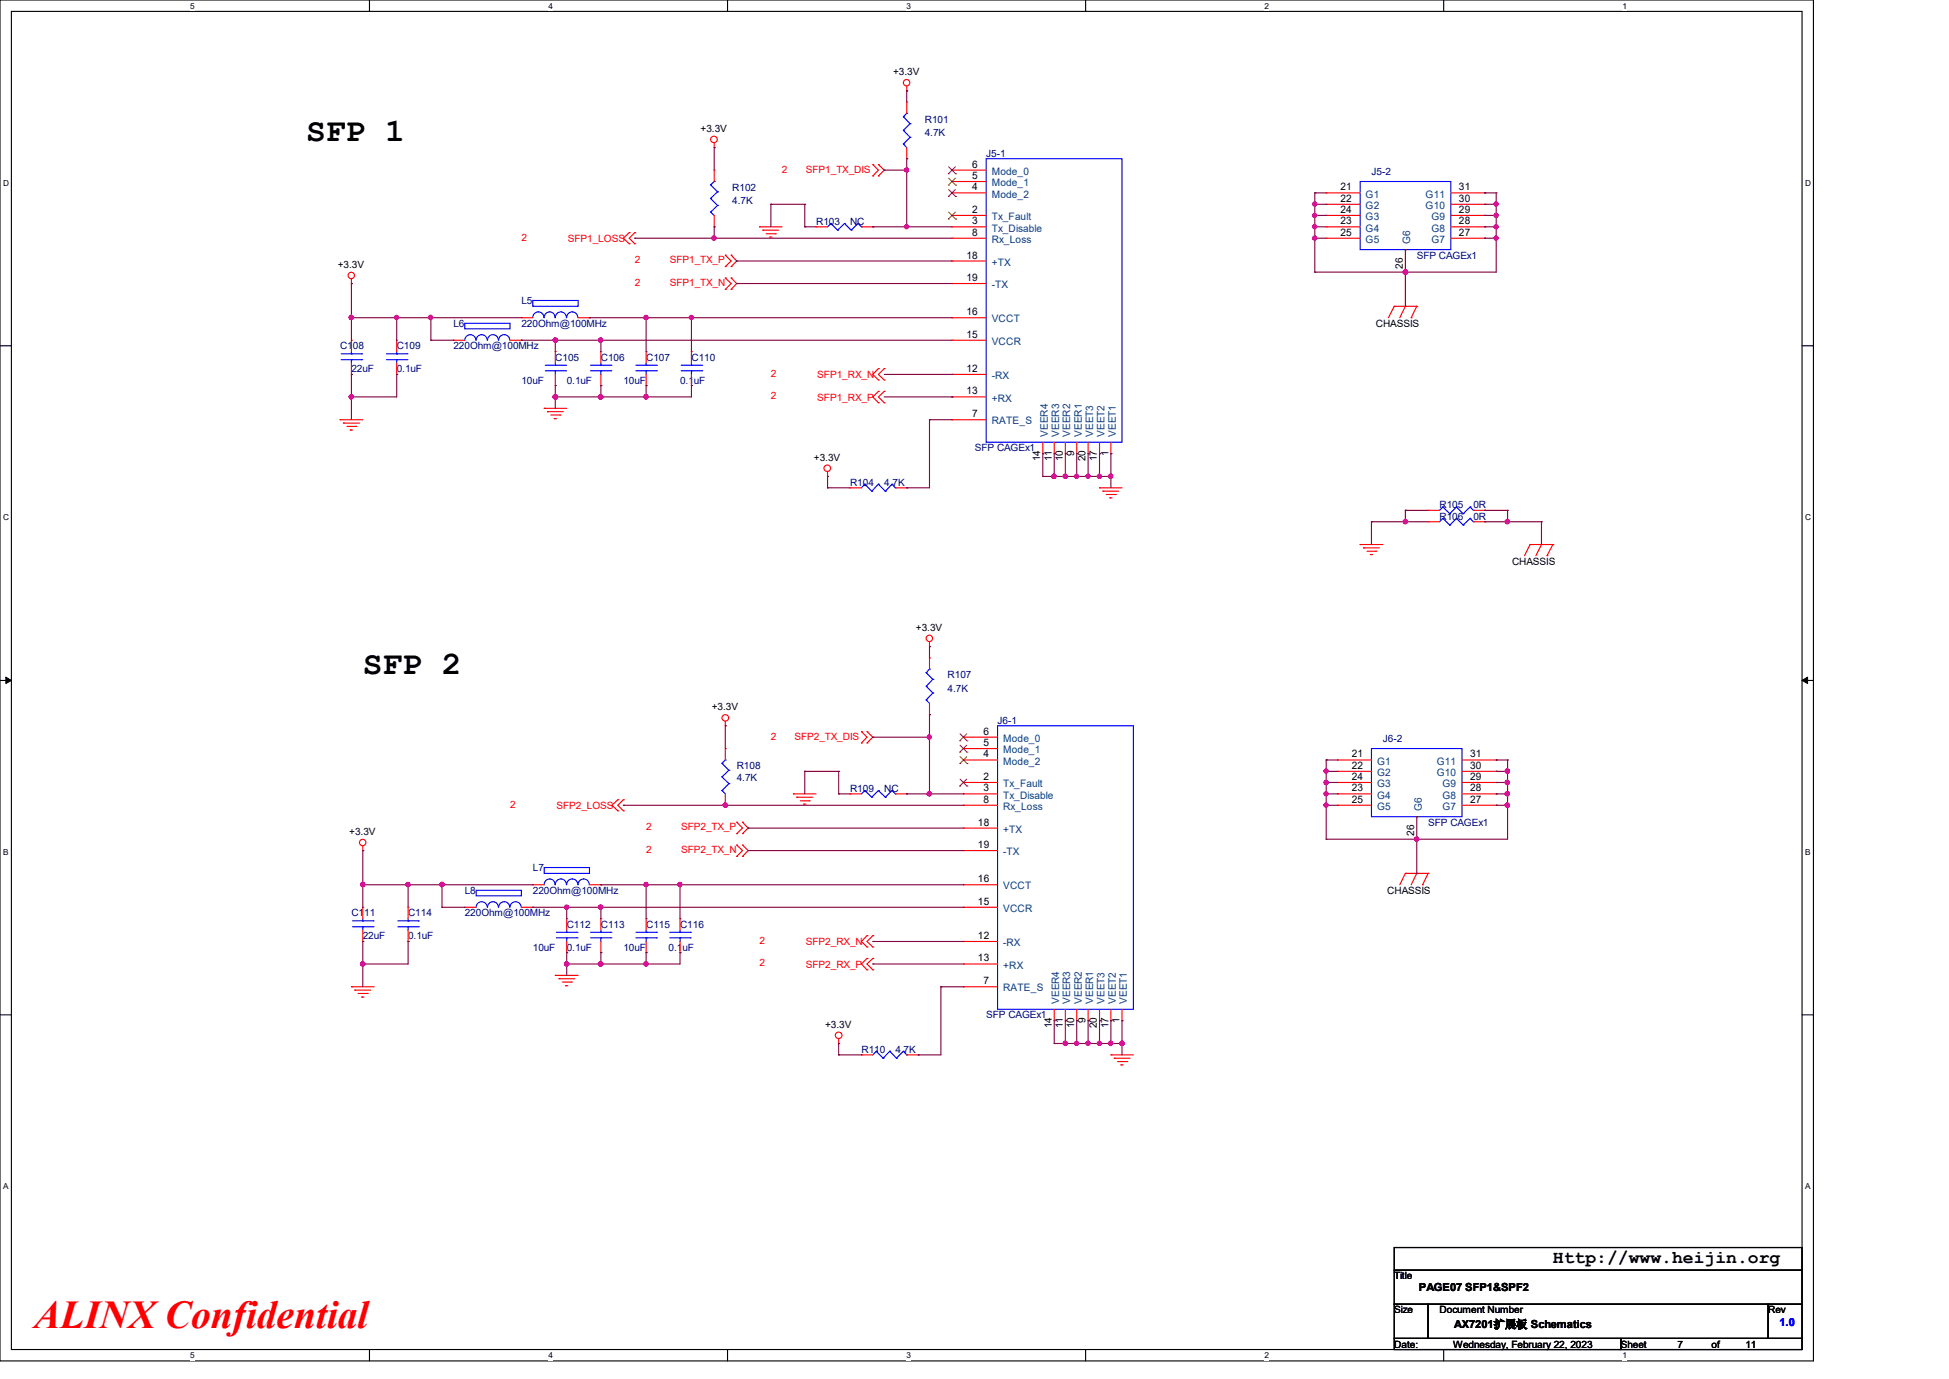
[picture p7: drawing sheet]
<svg xmlns="http://www.w3.org/2000/svg" width="297mm" height="210mm" viewBox="0 0 297 210" stroke-linecap="round" stroke-linejoin="round" font-family="sans-serif">
<path d="M0 0h276.4v207.3h-276.4zM1.7 1.7h272.9v203.8h-272.9z" fill="none" stroke="#000" stroke-width=".17"/>
<g fill="#fff">
<path d="M29 .2h.7v1.4h-.7z"/>
<path d="M29 205.7h.7v1.4h-.7z"/>
</g>
<path d="M56.3 0v1.7M56.3 205.5v1.8" fill="none" stroke="#000" stroke-width=".17"/>
<g fill="#fff">
<path d="M83.6 .2h.6v1.4h-.6z"/>
<path d="M83.6 205.7h.6v1.4h-.6z"/>
</g>
<path d="M110.9 0v1.7M110.9 205.5v1.8" fill="none" stroke="#000" stroke-width=".17"/>
<g fill="#fff">
<path d="M138.1 .2h.7v1.4h-.7z"/>
<path d="M138.1 205.7h.7v1.4h-.7z"/>
</g>
<path d="M165.4 0v1.7M165.4 205.5v1.8" fill="none" stroke="#000" stroke-width=".17"/>
<g fill="#fff">
<path d="M192.7 .2h.7v1.4h-.7z"/>
<path d="M192.7 205.7h.7v1.4h-.7z"/>
</g>
<path d="M220 0v1.7M220 205.5v1.8" fill="none" stroke="#000" stroke-width=".17"/>
<g fill="#fff">
<path d="M247.3 .2h.6v1.4h-.6z"/>
<path d="M247.3 205.7h.6v1.4h-.6z"/>
<path d="M.5 27.2h.9v1.4h-.9z"/>
<path d="M275.1 27.2h.9v1.4h-.9z"/>
<path d="M.5 78.1h.9v1.4h-.9z"/>
<path d="M275.1 78.1h.9v1.4h-.9z"/>
</g>
<path d="M0 52.7h1.7M274.6 52.7h1.8" fill="none" stroke="#000" stroke-width=".17"/>
<g fill="#fff">
<path d="M.5 129.1h.8v1.4h-.8z"/>
<path d="M275.1 129.1h.8v1.4h-.8z"/>
</g>
<path d="M0 103.6h1.7M274.6 103.6h1.8" fill="none" stroke="#000" stroke-width=".17"/>
<path d="M.9 103.1l.8 .5-.8 .5zM274.6 103.6l.9-.5v1z" fill="#000" stroke="#000" stroke-width=".15"/>
<g fill="#fff">
<path d="M.5 180h.8v1.4h-.8z"/>
<path d="M275.1 180h.8v1.4h-.8z"/>
</g>
<path d="M0 154.6h1.7M274.6 154.6h1.8M212.5 190h62.1v3.5h-62.1zM212.5 193.5h62.1v5.1h-62.1zM212.5 198.6h5.1v5.2h-5.1zM217.6 198.6h51.9v5.2h-51.9zM269.5 198.6h5.1v5.2h-5.1zM212.5 203.8h34.5v1.7h-34.5zM247 203.8h27.6v1.7h-27.6z" fill="none" stroke="#000" stroke-width=".17"/>
<g fill="none" stroke="#f00" stroke-width=".17">
<path d="M138.2 13.8h.1M138.2 15.5h.1M138.2 13.1v.7M138.2 15.5v1.8M95.9 37.1h.1M95.9 35.4h.1M95.9 35.4l-.9 .9 .9 .8M96.7 37.1h.1M96.7 35.4h.1M96.7 35.4l-.8 .9 .8 .8M108.8 22.5h.1M108.8 34.5h.1"/>
<path d="M108.8 25.9h.1M108.8 21.8v.7M108.8 25.9v1.7M108.8 32.8v1.7M110.5 38.9h.1M110.5 38.9l.9 .9-.9 .8M111.4 38.9h.1M111.4 38.9l.9 .9-.9 .8M115.7 34.5h.1M115.7 34.5h3.5M116.2 35.1h.1M116.2 35.1h2.5"/>
<path d="M116.8 35.6h1.4M117.3 36.1h.1M117.3 36.1h.3M118.2 35.6h.1M124.4 34.5h.1M124.4 34.5h1.7M131.3 34.5h1.7M133 25.1h.1M133 26.8h.1M133 34.5h.1M133 25.1l.9 .8-.9 .9M133.9 26.8h.1"/>
<path d="M133.9 25.1h.1M133.9 25.1l.8 .8-.8 .9M138.2 24.2h.1M138.2 22.5v1.7M145.1 36.3h.1M145.1 25.9h.1M145.1 27.6h.1M145.1 29.4h.1M145.1 34.5h.1M145.1 32.8h.1M145.1 39.8h.1M145.1 34.5h5.2"/>
<path d="M145.1 29.4h5.2M145.1 32.8h5.2M145.1 36.3h5.2M145.1 25.9h5.2M145.1 27.6h5.2M145.1 39.8h5.2M202.1 29.4h.1M202.1 34.5h.1M202.1 31.1h.1M202.1 32.8h.1M202.1 36.3h.1M202.1 34.5h5.2"/>
<path d="M202.1 29.4h5.2M202.1 31.1h5.2M202.1 32.8h5.2M202.1 36.3h5.2M214.2 38h.1M221.1 34.5h5.2M221.1 29.4h5.2M221.1 31.1h5.2M221.1 32.8h5.2M221.1 36.3h5.2M226.3 34.5h.1M226.3 31.1h.1"/>
<path d="M226.3 32.8h.1M226.3 29.4h.1M226.3 36.3h.1M53.6 43.2h.1M53.6 51.8h.1M53.6 57h.1M53.6 42.5v.7M53.6 51.8v1.8M53.6 55.3v1.7M60.5 51.8h.1M60.5 57h.1M60.5 51.8v1.8"/>
<path d="M60.5 55.3v1.7M69.1 51.8h.1M69.1 51.8h1.7M77.7 51.8h1.8M79.5 48.4h.1M79.5 51.8h.1M79.5 48.4h1.7M84.6 53.6h.1M84.6 58.7h.1M84.6 53.6v1.7M84.6 57v1.7M88.1 48.4h1.7"/>
<path d="M89.8 48.4h.1M91.6 53.6h.1M91.6 58.7h.1M91.6 53.6v1.7M91.6 57v1.7M98.5 53.6h.1M98.5 58.7h.1M98.5 53.6v1.7M98.5 57v1.7M105.4 53.6h.1M105.4 58.7h.1M105.4 53.6v1.7"/>
<path d="M105.4 57v1.7M110.5 40.6h.1M110.5 42.3h.1M110.5 44.1h.1M110.5 42.3l.9 .9-.9 .9M111.4 40.6h.1M111.4 44.1h.1M111.4 42.3h.1M111.4 42.3l.9 .9-.9 .9M133.9 57.9h.1M133.9 56.1h.1M133.9 59.6h.1"/>
<path d="M133.9 56.1l-.9 .9 .9 .9M133.9 59.6l-.9 .9 .9 .8M134.7 57.9h.1M134.7 56.1h.1M134.7 59.6h.1M134.7 56.1l-.8 .9 .8 .9M134.7 59.6l-.8 .9 .8 .8M145.1 57h.1M145.1 51.8h.1M145.1 48.4h.1M145.1 43.2h.1M145.1 48.4h5.2"/>
<path d="M145.1 51.8h5.2M145.1 57h5.2M145.1 43.2h5.2M212.5 46.7h.1M212.5 46.7l-.9 1.7M212.5 46.7h3.4M214.2 46.7h.1M214.2 46.7l-.9 1.7M215.1 48.4h.1M215.9 46.7h.1M215.9 46.7l-.8 1.7M51.8 63.9h.1"/>
<path d="M51.8 63.9h3.5M52.3 64.4h.1M52.3 64.4h2.5M52.9 64.9h1.3M53.4 65.5h.1M53.4 65.5h.3M54.2 64.9h.1M82.9 62.2h.1M82.9 62.2h3.5M83.4 62.7h.1M83.4 62.7h2.5M83.9 63.2h1.4"/>
<path d="M84.5 63.8h.1M84.5 63.8h.3M85.3 63.2h.1M126.1 72.6h.1M126.1 71.8v.8M129.5 74.3h.1M129.5 74.3h1.8M133.9 61.3h.1M134.7 61.3h.1M136.4 74.3h1.8M138.2 74.3h.1M145.1 60.5h.1"/>
<path d="M145.1 63.9h.1M145.1 63.9h5.2M145.1 60.5h5.2M158.9 69.1h.1M158.9 67.4v1.7M160.7 69.1h.1M160.7 67.4v1.7M162.3 69.1h.1M162.3 67.4v1.7M164.1 69.1h.1M164.1 67.4v1.7M165.8 69.1h.1"/>
<path d="M165.8 67.4v1.7M167.6 74.3h.1M167.6 69.1h.1M167.6 74.3h3.4M167.6 67.4v1.7M168.1 74.8h.1M168.1 74.8h2.4M168.6 75.3h1.4M169.1 75.8h.1M169.1 75.8h.4M169.3 69.1h.1M169.3 67.4v1.7"/>
<path d="M170 75.3h.1M217.6 77.7h.1M217.6 79.5h.1M217.6 77.7h1.8M217.6 79.5h1.8M224.5 77.7h1.8M224.5 79.5h1.8M226.3 77.7h.1M226.3 79.5h.1M141.6 98.5h.1M141.6 97.7v.8M207.3 82.9h.1"/>
<path d="M207.3 82.9h3.4M207.8 83.4h.1M207.8 83.4h2.4M208.3 83.9h1.4M208.8 84.5h.1M208.8 84.5h.4M209.7 83.9h.1M233.2 82.9h.1M233.2 82.9h3.4M233.2 82.9l-.9 1.7M234.9 82.9h.1M234.9 82.9l-.8 1.7"/>
<path d="M235.8 84.6h.1M236.6 82.9h.1M236.6 82.9l-.8 1.7M110.5 110.5h.1M110.5 114h.1M110.5 109.9v.6M110.5 114v1.7M131.3 111.4h.1M131.3 113.2h.1M131.3 111.4l.8 .9-.8 .9M132.1 113.2h.1M132.1 111.4h.1"/>
<path d="M132.1 111.4l.9 .9-.9 .9M141.6 108.8h.1M141.6 100.2h.1M141.6 100.2v1.7M141.6 107.1v1.7M146.8 112.3h.1M146.8 114h.1M146.8 115.7h.1M146.8 119.2h.1M146.8 115.7h5.2M146.8 119.2h5.2M146.8 112.3h5.2"/>
<path d="M146.8 114h5.2M203.8 115.7h.1M203.8 117.5h.1M203.8 119.2h.1M203.8 115.7h5.2M203.8 117.5h5.2M203.8 119.2h5.2M222.8 115.7h5.2M222.8 117.5h5.2M222.8 119.2h5.2M228 117.5h.1M228 119.2h.1"/>
<path d="M228 115.7h.1M55.3 129.5h.1M55.3 138.2h.1M55.3 128.9v.6M55.3 138.2v1.7M62.2 138.2h.1M62.2 138.2v1.7M70.8 138.2h.1M70.8 138.2h1.8M79.5 138.2h1.7M81.2 134.7h.1M81.2 138.2h.1"/>
<path d="M81.2 134.7h1.7M86.4 139.9h.1M86.4 139.9v1.7M89.8 134.7h1.8M91.6 134.7h.1M91.6 139.9h.1M91.6 139.9v1.7M94.1 123.5h.1M94.1 121.8h.1M94.1 121.8l-.8 .8 .8 .9M95 123.5h.1M95 121.8h.1"/>
<path d="M95 121.8l-.9 .8 .9 .9M98.5 139.9h.1M98.5 139.9v1.7M103.6 139.9h.1M103.6 139.9v1.7M110.5 122.6h.1M110.5 120.9v1.7M112.3 128.7h.1M112.3 130.4h.1M112.3 125.2h.1M112.3 127h.1M112.3 128.7l.9 .8-.9 .9"/>
<path d="M112.3 125.2l.9 .9-.9 .9M113.2 130.4h.1M113.2 128.7h.1M113.2 127h.1M113.2 125.2h.1M113.2 128.7l.8 .8-.8 .9M113.2 125.2l.8 .9-.8 .9M120.9 120.9h.1M120.9 120.9h3.5M121.4 121.4h.1M121.4 121.4h2.5M122 122h1.3"/>
<path d="M122.5 122.5h.1M122.5 122.5h.3M123.3 122h.1M129.5 120.9h.1M129.5 120.9h1.8M136.4 120.9h1.8M138.2 120.9h.1M146.8 122.6h.1M146.8 120.9h.1M146.8 138.2h.1M146.8 134.7h.1M146.8 126.1h.1"/>
<path d="M146.8 129.5h.1M146.8 120.9h5.2M146.8 122.6h5.2M146.8 134.7h5.2M146.8 138.2h5.2M146.8 126.1h5.2M146.8 129.5h5.2M203.8 120.9h.1M203.8 122.6h.1M203.8 120.9h5.2M203.8 122.6h5.2M214.2 133h.1"/>
<path d="M214.2 133l-.9 1.7M214.2 133h3.4M215.9 133h.1M215.9 124.4h.1M215.9 133l-.8 1.7M216.8 134.7h.1M217.6 133h.1M217.6 133l-.8 1.7M222.8 120.9h5.2M222.8 122.6h5.2M228 120.9h.1M228 122.6h.1"/>
<path d="M53.6 150.3h.1M53.6 150.3h3.4M54.1 150.8h.1M54.1 150.8h2.4M54.6 151.3h1.4M55.1 151.8h.1M55.1 151.8h.4M55.3 143.4h.1M55.3 141.6v1.8M56 151.3h.1M62.2 143.4h.1M62.2 141.6v1.8"/>
<path d="M84.6 148.5h.1M84.6 148.5h3.5M85.2 149.1h.1M85.2 149.1h2.4M85.7 149.6h1.4M86.2 150.1h.1M86.2 150.1h.3M86.4 145.1h.1M86.4 143.4v1.7M87.1 149.6h.1M91.6 145.1h.1M91.6 143.4v1.7"/>
<path d="M98.5 145.1h.1M98.5 143.4v1.7M103.6 145.1h.1M103.6 143.4v1.7M127.8 158.9h.1M127.8 158.2v.7M132.1 144.2h.1M132.1 142.5h.1M132.1 147.7h.1M132.1 146h.1M132.1 142.5l-.8 .9 .8 .8M132.1 146l-.8 .8 .8 .9"/>
<path d="M133 144.2h.1M133 142.5h.1M133 147.7h.1M133 146h.1M133 142.5l-.9 .9 .9 .8M133 146l-.9 .8 .9 .9M146.8 143.4h.1M146.8 146.8h.1M146.8 150.3h.1M146.8 150.3h5.2M146.8 143.4h5.2M146.8 146.8h5.2"/>
<path d="M160.7 155.4h.1M160.7 153.7v1.7M162.3 155.4h.1M162.3 153.7v1.7M164.1 155.4h.1M164.1 153.7v1.7M165.8 155.4h.1M165.8 153.7v1.7M167.6 155.4h.1M167.6 153.7v1.7M169.3 155.4h.1M169.3 153.7v1.7"/>
<path d="M171 155.4h.1M171 153.7v1.7M131.3 160.7h.1M131.3 160.7h1.7M138.2 160.7h1.7M139.9 160.7h.1M169.3 160.7h.1M169.3 160.7h3.4M169.8 161.2h.1M169.8 161.2h2.4M170.3 161.7h1.4M170.8 162.2h.1"/>
<path d="M170.8 162.2h.4M171.7 161.7h.1"/>
<circle cx="138.2" cy="12.6" r=".49"/>
<circle cx="108.8" cy="21.2" r=".5"/>
<circle cx="53.5" cy="42" r=".49"/>
<circle cx="126.1" cy="71.3" r=".5"/>
<circle cx="141.6" cy="97.2" r=".49"/>
<circle cx="110.5" cy="109.3" r=".5"/>
<circle cx="55.3" cy="128.3" r=".49"/>
<circle cx="127.8" cy="157.7" r=".5"/>
</g>
<g fill="none" stroke="#00f" stroke-width=".17">
<path d="M137.7 19.9h.1M137.7 17.8h.1M137.7 19.9l1 1M137.7 17.8l1 1M138.2 17.3h.1M138.2 17.3l-.5 .5M138.7 18.8h.1M138.7 18.8l-1 1.1M108.3 32.3h.1M108.3 30.2h.1M108.3 28.2h.1M108.3 32.3l.5 .5"/>
<path d="M108.3 30.2l1 1.1M108.3 28.2l1 1M108.8 27.6h.1M108.8 27.6l-.5 .6M109.3 31.3h.1M109.3 29.2h.1M109.3 31.3l-1 1M109.3 29.2l-1 1M126.6 34h.1M126.6 34l-.5 .5M126.6 34l1 1.1M127.6 35.1h.1"/>
<path d="M128.7 34h.1M128.7 34l-1.1 1.1M128.7 34l1 1.1M129.7 35.1h.1M130.8 34h.1M130.8 34l-1.1 1.1M130.8 34l.5 .5M131.3 34.5h.1M137.7 21.9h.1M137.7 21.9l.5 .6M138.7 20.9h.1M138.7 20.9l-1 1"/>
<path d="M150.3 24.2h20.7v43.2h-20.7zM207.3 27.6h13.8v10.4h-13.8zM52 54.8h3.1M52 53.9h3.1M53.6 53.9h.1M53.6 54.8h.1M53.6 53.6v.3M53.6 54.8v.5M55.1 54.8h.1M55.1 53.9h.1M58.9 54.8h3.1M58.9 53.9h3.1"/>
<path d="M60.5 53.9h.1M60.5 54.8h.1M60.5 53.6v.3M60.5 54.8v.5M62 54.8h.1M62 53.9h.1M70.8 49.2h6.9v.9h-6.9zM70.8 51.8a.85 .85 0 0 1 .9-.8 .85 .85 0 0 1 .8 .8M72.6 51.8a.85 .85 0 0 1 .8-.8 .85 .85 0 0 1 .9 .8M74.3 51.8a.83 .83 0 0 1 .8-.8 .83 .83 0 0 1 .8 .8M76 51.8a.85 .85 0 0 1 .8-.8 .85 .85 0 0 1 .9 .8M81.2 45.8h6.9v.9h-6.9z"/>
<path d="M82.9 48.4a.85 .85 0 0 0-.9-.9 .85 .85 0 0 0-.8 .9M83.1 56.5h3.1M83.1 55.6h3.1M84.6 48.4a.83 .83 0 0 0-.8-.9 .83 .83 0 0 0-.9 .9M84.6 55.6h.1M84.6 56.5h.1M84.6 55.3v.3M84.6 56.5v.5M86.2 56.5h.1M86.2 55.6h.1M86.3 48.4a.85 .85 0 0 0-.8-.9 .85 .85 0 0 0-.9 .9M88.1 48.4a.85 .85 0 0 0-.9-.9 .85 .85 0 0 0-.8 .9"/>
<path d="M90 56.5h3.1M90 55.6h3.1M91.6 55.6h.1M91.6 56.5h.1M91.6 55.3v.3M91.6 56.5v.5M93.1 56.5h.1M93.1 55.6h.1M96.9 56.5h3.1M96.9 55.6h3.1M98.5 55.6h.1M98.5 56.5h.1"/>
<path d="M98.5 55.3v.3M98.5 56.5v.5M100 56.5h.1M100 55.6h.1M103.8 56.5h3.1M103.8 55.6h3.1M105.4 55.6h.1M105.4 56.5h.1M105.4 55.3v.3M105.4 56.5v.5M106.9 56.5h.1M106.9 55.6h.1"/>
<path d="M131.8 73.7h.1M131.8 73.7l-.5 .6M131.8 73.7l1 1.1M132.8 74.8h.1M133.9 73.7h.1M133.9 73.7l-1.1 1.1M133.9 73.7l1 1.1M134.9 74.8h.1M135.9 73.7h.1M135.9 73.7l-1 1.1M135.9 73.7l.5 .6M136.4 74.3h.1"/>
<path d="M219.9 77.2h.1M219.9 79h.1M219.9 77.2l-.5 .5M219.9 77.2l1 1M219.9 79l-.5 .5M219.9 79l1 1M220.9 78.2h.1M220.9 80h.1M222 77.2h.1M222 79h.1M222 77.2l-1.1 1M222 77.2l1 1"/>
<path d="M222 79l-1.1 1M222 79l1 1M223 78.2h.1M223 80h.1M224 77.2h.1M224 79h.1M224 77.2l-1 1M224 77.2l.5 .5M224 79l-1 1M224 79l.5 .5M224.5 77.7h.1M224.5 79.5h.1"/>
<path d="M110 118.3h.1M110 116.2h.1M110 118.3l1.1 1M110 116.2l1.1 1.1M110.5 115.7h.1M110.5 115.7l-.5 .5M111.1 119.3h.1M111.1 117.3h.1M111.1 119.3l-1.1 1.1M111.1 117.3l-1.1 1M141.1 106.6h.1M141.1 104.5h.1"/>
<path d="M141.1 102.4h.1M141.1 106.6l.5 .5M141.1 104.5l1.1 1M141.1 102.4l1.1 1.1M141.6 101.9h.1M141.6 101.9l-.5 .5M142.2 105.5h.1M142.2 103.5h.1M142.2 105.5l-1.1 1.1M142.2 103.5l-1.1 1M152 110.5h20.7v43.2h-20.7zM209 114h13.8v10.4h-13.8z"/>
<path d="M55.3 139.9v.4M62.2 139.9v.4M72.6 135.6h6.9v.8h-6.9zM72.6 138.2a.85 .85 0 0 1 .8-.9 .85 .85 0 0 1 .9 .9M74.3 138.2a.83 .83 0 0 1 .8-.9 .83 .83 0 0 1 .8 .9M76 138.2a.85 .85 0 0 1 .8-.9 .85 .85 0 0 1 .9 .9M77.7 138.2a.85 .85 0 0 1 .9-.9 .85 .85 0 0 1 .8 .9M82.9 132.1h6.9v.9h-6.9zM84.6 134.7a.83 .83 0 0 0-.8-.8 .83 .83 0 0 0-.9 .8M86.3 134.7a.85 .85 0 0 0-.8-.8 .85 .85 0 0 0-.9 .8M88.1 134.7a.85 .85 0 0 0-.9-.8 .85 .85 0 0 0-.8 .8M89.8 134.7a.85 .85 0 0 0-.9-.8 .85 .85 0 0 0-.8 .8"/>
<path d="M110 120.4h.1M110 120.4l.5 .5M131.8 120.4h.1M131.8 120.4l-.5 .5M131.8 120.4l1 1M132.8 121.4h.1M133.9 120.4h.1M133.9 120.4l-1.1 1M133.9 120.4l1 1M134.9 121.4h.1M135.9 120.4h.1M135.9 120.4l-1 1"/>
<path d="M135.9 120.4l.5 .5M136.4 120.9h.1M53.7 141.1h3.2M53.7 140.3h3.2M55.3 140.3h.1M55.3 141.1h.1M55.3 141.1v.5M56.9 141.1h.1M56.9 140.3h.1M60.6 141.1h3.2M60.6 140.3h3.2M62.2 140.3h.1"/>
<path d="M62.2 141.1h.1M62.2 141.1v.5M63.8 141.1h.1M63.8 140.3h.1M84.8 142.8h3.1M84.8 142h3.1M86.4 142h.1M86.4 142.8h.1M86.4 141.6v.4M86.4 142.8v.6M87.9 142.8h.1M87.9 142h.1"/>
<path d="M90 142.8h3.1M90 142h3.1M91.6 142h.1M91.6 142.8h.1M91.6 141.6v.4M91.6 142.8v.6M93.1 142.8h.1M93.1 142h.1M96.9 142.8h3.1M96.9 142h3.1M98.5 142h.1M98.5 142.8h.1"/>
<path d="M98.5 141.6v.4M98.5 142.8v.6M100 142.8h.1M100 142h.1M102.1 142.8h3.1M102.1 142h3.1M103.6 142h.1M103.6 142.8h.1M103.6 141.6v.4M103.6 142.8v.6M105.2 142.8h.1M105.2 142h.1"/>
<path d="M133.5 160.1h.1M133.5 160.1l-.5 .6M133.5 160.1l1.1 1.1M134.6 161.2h.1M135.6 160.1h.1M135.6 160.1l-1 1.1M135.6 160.1l1 1.1M136.6 161.2h.1M137.7 160.1h.1M137.7 160.1l-1.1 1.1M137.7 160.1l.5 .6M138.2 160.7h.1"/>
</g>
<g fill="none" stroke="#804000" stroke-width=".15">
<path d="M144.5 26.5h.1M144.5 28.2h.1M144.5 29.9h.1M144.5 33.4h.1M144.6 25.4l1 1.1M144.6 27.1l1 1.1M144.6 28.9l1 1M144.6 32.3l1 1.1M145.6 25.4l-1.1 1.1M145.6 27.1l-1.1 1.1M145.6 28.9l-1.1 1M145.6 32.3l-1.1 1.1"/>
<path d="M145.6 26.5h.1M145.6 28.2h.1M145.6 29.9h.1M145.6 33.4h.1M146.3 112.8h.1M146.3 114.6h.1M146.3 116.3h.1M146.3 119.7h.1M146.3 111.8l1.1 1M146.3 113.5l1.1 1.1M146.3 115.2l1.1 1.1M146.3 118.7l1.1 1"/>
<path d="M147.3 111.8l-1 1M147.3 113.5l-1 1.1M147.3 115.2l-1 1.1M147.3 118.7l-1 1M147.4 112.8h.1M147.4 114.6h.1M147.4 116.3h.1M147.4 119.7h.1"/>
</g>
<g fill="none" stroke="#800040" stroke-width=".17">
<path d="M138.2 13.8h.1M138.2 13.8v1.7M96.7 36.3h.1M96.7 36.3h48.4M108.8 36.3h.1M108.8 34.5h.1M108.8 22.5h.1M108.8 22.5v3.4M108.8 34.5v1.8M112.3 39.8h.1M112.3 39.8h32.8M117.5 31.1h.1"/>
<path d="M117.5 31.1h5.1M117.5 31.1v3.4M122.6 34.5h.1M122.6 31.1h.1M122.6 34.5h1.8M122.6 31.1v3.4M133 34.5h.1M133 34.5h12.1M134.7 25.9h.1M134.7 25.9h3.5M138.2 25.9h.1M138.2 24.2h.1"/>
<path d="M138.2 34.5h.1M138.2 24.2v10.3M200.4 32.8h.1M200.4 34.5h.1M200.4 29.4h.1M200.4 36.3h.1M200.4 31.1h.1M200.4 32.8h1.7M200.4 34.5h1.7M200.4 36.3h1.7M200.4 31.1h1.7M200.4 29.4h1.7"/>
<path d="M200.4 29.4v12M214.2 38h.1M214.2 38v8.7M226.3 32.8h.1M226.3 34.5h.1M226.3 36.3h.1M226.3 31.1h.1M226.3 29.4h.1M226.3 32.8h1.7M226.3 34.5h1.7M226.3 36.3h1.7M226.3 31.1h1.7"/>
<path d="M226.3 29.4h1.7M228 34.5h.1M228 36.3h.1M228 29.4h.1M228 31.1h.1M228 32.8h.1M228 29.4v12h-27.6M53.6 48.4h.1M53.6 57h.1M53.6 43.2h.1M53.6 48.4h25.9M53.6 43.2v8.6"/>
<path d="M53.6 57v6.9M60.5 48.4h.1M60.5 57h.1M60.5 57v3.5h-6.9M60.5 48.4v3.4M65.7 48.4h.1M65.7 51.8h.1M65.7 51.8h3.4M65.7 48.4v3.4M79.5 51.8h.1M79.5 51.8h65.6M84.6 51.8h.1"/>
<path d="M84.6 58.7h.1M84.6 51.8v1.8M84.6 58.7v3.5M89.8 48.4h.1M89.8 48.4h55.3M91.6 51.8h.1M91.6 58.7h.1M91.6 51.8v1.8M91.6 58.7v1.8M98.5 48.4h.1M98.5 58.7h.1M98.5 48.4v5.2"/>
<path d="M98.5 58.7v1.8M105.4 48.4h.1M105.4 58.7h.1M105.4 58.7v1.8h-20.8M105.4 48.4v5.2M112.3 43.2h.1M112.3 43.2h32.8M134.7 57h10.4M145.1 57h.1M200.4 41.4h.1M214.2 41.4h.1M53.6 60.5h.1"/>
<path d="M84.6 60.5h.1M91.6 60.5h.1M98.5 60.5h.1M126.1 72.6h.1M126.1 74.3h.1M126.1 74.3h3.4M126.1 72.6v1.7M134.7 60.5h10.4M138.2 74.3h.1M141.6 63.9h.1M141.6 63.9v10.4h-3.4M141.6 63.9h3.5"/>
<path d="M145.1 60.5h.1M158.9 69.1h.1M158.9 72.6h.1M158.9 72.6h10.4M158.9 69.1v3.5M160.7 72.6h.1M160.7 69.1h.1M160.7 69.1v3.5M162.3 72.6h.1M162.3 69.1h.1M162.3 69.1v3.5M164.1 72.6h.1"/>
<path d="M164.1 69.1h.1M164.1 69.1v3.5M165.8 72.6h.1M165.8 69.1h.1M165.8 69.1v3.5M167.6 72.6h.1M167.6 69.1h.1M167.6 69.1v3.5M169.3 72.6h.1M169.3 69.1h.1M169.3 69.1v5.2M209 79.5h.1"/>
<path d="M209 79.5h8.6M209 79.5v3.4M214.2 79.5h.1M214.2 77.7h.1M214.2 77.7v1.8M214.2 77.7h3.4M226.3 77.7h.1M226.3 79.5h.1M226.3 79.5h8.6M226.3 77.7h3.4M229.7 79.5h.1M229.7 77.7h.1"/>
<path d="M229.7 77.7v1.8M234.9 79.5h.1M234.9 79.5v3.4M141.6 98.5h.1M141.6 98.5v1.7M110.5 110.5h.1M110.5 110.5v3.5M122.6 117.5h.1M122.6 117.5h5.2M122.6 117.5v3.4M127.8 117.5h.1M127.8 117.5v3.4"/>
<path d="M133 112.3h.1M133 112.3h8.6M141.6 112.3h.1M141.6 108.8h.1M141.6 108.8v12.1M202.1 119.2h.1M202.1 115.7h.1M202.1 117.5h.1M202.1 119.2h1.7M202.1 115.7h1.7M202.1 117.5h1.7M202.1 115.7v12.1"/>
<path d="M228 119.2h.1M228 115.7h.1M228 117.5h.1M228 119.2h1.7M228 115.7h1.7M228 117.5h1.7M229.7 115.7h.1M229.7 117.5h.1M229.7 119.2h.1M229.7 115.7v12.1h-27.6M55.3 134.7h.1M55.3 129.5h.1"/>
<path d="M55.3 134.7h25.9M55.3 129.5v8.7M62.2 134.7h.1M62.2 134.7v3.5M67.4 134.7h.1M67.4 138.2h.1M67.4 138.2h3.4M67.4 134.7v3.5M81.2 138.2h.1M81.2 138.2h65.6M86.4 138.2h.1M86.4 138.2v1.7"/>
<path d="M91.6 138.2h.1M91.6 134.7h.1M91.6 138.2v1.7M91.6 134.7h55.2M95 122.6h.1M95 122.6h51.8M98.5 134.7h.1M98.5 134.7v5.2M103.6 134.7h.1M103.6 134.7v5.2M110.5 122.6h.1M114 129.5h.1"/>
<path d="M114 126.1h.1M114 129.5h32.8M114 126.1h32.8M127.8 120.9h.1M127.8 120.9h1.7M138.2 120.9h.1M138.2 120.9h8.6M141.6 120.9h.1M202.1 120.9h.1M202.1 127.8h.1M202.1 122.6h.1M202.1 120.9h1.7"/>
<path d="M202.1 122.6h1.7M215.9 127.8h.1M215.9 124.4h.1M215.9 124.4v8.6M228 120.9h.1M228 122.6h.1M228 120.9h1.7M228 122.6h1.7M229.7 122.6h.1M229.7 120.9h.1M55.3 146.8h.1M55.3 143.4h.1"/>
<path d="M55.3 143.4v6.9M62.2 143.4h.1M62.2 143.4v3.4h-6.9M86.4 145.1h.1M86.4 146.8h.1M86.4 145.1v3.4M91.6 146.8h.1M91.6 145.1h.1M91.6 145.1v1.7M98.5 145.1h.1M98.5 146.8h.1M98.5 145.1v1.7"/>
<path d="M103.6 145.1h.1M103.6 145.1v1.7h-17.2M127.8 158.9h.1M127.8 158.9v1.8M133 143.4h.1M133 146.8h.1M133 143.4h13.8M133 146.8h13.8M143.4 150.3h.1M143.4 150.3v10.4h-3.5M143.4 150.3h3.4M160.7 158.9h.1"/>
<path d="M160.7 155.4h.1M160.7 155.4v3.5M160.7 158.9h10.3M162.3 158.9h.1M162.3 155.4h.1M162.3 155.4v3.5M164.1 158.9h.1M164.1 155.4h.1M164.1 155.4v3.5M165.8 158.9h.1M165.8 155.4h.1M165.8 155.4v3.5"/>
<path d="M167.6 158.9h.1M167.6 155.4h.1M167.6 155.4v3.5M169.3 158.9h.1M169.3 155.4h.1M169.3 155.4v3.5M171 158.9h.1M171 155.4h.1M171 155.4v5.3M127.8 160.7h.1M127.8 160.7h3.5M139.9 160.7h.1"/>
</g>
<g fill="#f0f" stroke="#f0f" stroke-width=".17">
<circle cx="228" cy="32.8" r=".32"/>
<circle cx="228" cy="31.1" r=".32"/>
<circle cx="228" cy="34.5" r=".32"/>
<circle cx="228" cy="36.3" r=".32"/>
<circle cx="214.2" cy="41.4" r=".34"/>
<circle cx="200.3" cy="34.5" r=".32"/>
<circle cx="169.2" cy="72.5" r=".34"/>
<circle cx="167.5" cy="72.5" r=".32"/>
<circle cx="162.3" cy="72.5" r=".34"/>
<circle cx="164.1" cy="72.5" r=".32"/>
<circle cx="165.8" cy="72.5" r=".32"/>
<circle cx="160.6" cy="72.5" r=".34"/>
<circle cx="105.3" cy="48.3" r=".32"/>
<circle cx="91.5" cy="51.8" r=".34"/>
<circle cx="65.6" cy="48.3" r=".34"/>
<circle cx="53.5" cy="48.3" r=".32"/>
<circle cx="60.4" cy="48.3" r=".32"/>
<circle cx="53.5" cy="60.4" r=".32"/>
<circle cx="84.6" cy="51.8" r=".34"/>
<circle cx="98.4" cy="48.3" r=".32"/>
<circle cx="84.6" cy="60.4" r=".34"/>
<circle cx="98.4" cy="60.4" r=".32"/>
<circle cx="91.5" cy="60.4" r=".34"/>
<circle cx="229.7" cy="119.2" r=".34"/>
<circle cx="229.7" cy="120.9" r=".34"/>
<circle cx="229.7" cy="117.4" r=".34"/>
<circle cx="229.7" cy="122.6" r=".34"/>
<circle cx="215.9" cy="127.8" r=".32"/>
<circle cx="202.1" cy="120.9" r=".32"/>
<circle cx="171" cy="158.9" r=".34"/>
<circle cx="169.2" cy="158.9" r=".34"/>
<circle cx="167.5" cy="158.9" r=".32"/>
<circle cx="165.8" cy="158.9" r=".32"/>
<circle cx="164.1" cy="158.9" r=".32"/>
<circle cx="162.3" cy="158.9" r=".34"/>
<circle cx="91.5" cy="138.2" r=".34"/>
<circle cx="103.6" cy="134.7" r=".32"/>
<circle cx="67.4" cy="134.7" r=".34"/>
<circle cx="55.3" cy="134.7" r=".32"/>
<circle cx="62.2" cy="134.7" r=".32"/>
<circle cx="55.3" cy="146.8" r=".32"/>
<circle cx="86.3" cy="138.2" r=".32"/>
<circle cx="98.4" cy="134.7" r=".32"/>
<circle cx="86.3" cy="146.8" r=".32"/>
<circle cx="98.4" cy="146.8" r=".32"/>
<circle cx="91.5" cy="146.8" r=".34"/>
<circle cx="202.1" cy="122.6" r=".32"/>
<circle cx="202.1" cy="119.2" r=".32"/>
<circle cx="202.1" cy="117.4" r=".32"/>
<circle cx="214.2" cy="79.4" r=".34"/>
<circle cx="229.7" cy="79.4" r=".34"/>
<circle cx="108.8" cy="36.3" r=".34"/>
<circle cx="138.2" cy="25.9" r=".32"/>
<circle cx="110.5" cy="122.6" r=".34"/>
<circle cx="141.6" cy="120.9" r=".32"/>
<circle cx="141.6" cy="112.2" r=".32"/>
<circle cx="138.2" cy="34.5" r=".32"/>
<circle cx="200.3" cy="36.3" r=".32"/>
<circle cx="200.3" cy="31.1" r=".32"/>
<circle cx="200.3" cy="32.8" r=".32"/>
</g>
<text font-size="6" fill="#f00" x="5.2" y="202.3">ALINX Confidential</text>
<g font-size="5">
<text x="46.7" y="21.5">SFP 1</text>
<text x="55.3" y="102.7">SFP 2</text>
</g>
<text font-size="2.8" x="236.6" y="192.3">Http://www.heijin.org</text>
<g font-size="1.7">
<text x="216.2" y="196.6">PAGE07 SFP1&amp;SPF2</text>
<text x="221.6" y="202.3">AX7201扩展板 Schematics</text>
</g>
<text font-size="1.7" fill="#00f" x="271.2" y="201.9">1.0</text>
<g font-size="1.6">
<text x="148.2" y="25.5">6</text>
<text x="148.2" y="27.3">5</text>
<text x="148.2" y="29">4</text>
<text x="204.3" y="29">21</text>
<text x="222.3" y="29">31</text>
<text x="148.2" y="35.9">8</text>
<text x="148.2" y="34.2">3</text>
<text x="148.2" y="32.4">2</text>
<text x="204.3" y="34.2">23</text>
<text x="204.3" y="30.7">22</text>
<text x="204.3" y="32.4">24</text>
<text x="204.3" y="35.9">25</text>
<text x="222.3" y="34.2">28</text>
<text x="222.3" y="30.7">30</text>
<text x="222.3" y="32.4">29</text>
<text x="222.3" y="35.9">27</text>
<text x="147.3" y="39.4">18</text>
<text x="213.8" y="40.9" transform="rotate(-90 213.8 40.9)">26</text>
<text x="147.3" y="42.8">19</text>
<text x="147.3" y="51.4">15</text>
<text x="147.3" y="48">16</text>
<text x="147.3" y="56.6">12</text>
<text x="147.3" y="60.1">13</text>
<text x="148.2" y="63.5">7</text>
<text x="158.5" y="70.3" transform="rotate(-90 158.5 70.3)">14</text>
<text x="160.3" y="70.3" transform="rotate(-90 160.3 70.3)">11</text>
<text x="162" y="70.3" transform="rotate(-90 162 70.3)">10</text>
<text x="163.7" y="69.4" transform="rotate(-90 163.7 69.4)">9</text>
<text x="165.4" y="70.3" transform="rotate(-90 165.4 70.3)">20</text>
<text x="167.2" y="70.3" transform="rotate(-90 167.2 70.3)">17</text>
<text x="168.9" y="69.4" transform="rotate(-90 168.9 69.4)">1</text>
<text x="149.9" y="111.9">6</text>
<text x="149.9" y="113.6">5</text>
<text x="149.9" y="115.4">4</text>
<text x="149.9" y="118.8">2</text>
<text x="206" y="115.4">21</text>
<text x="206" y="117.1">22</text>
<text x="206" y="118.8">24</text>
<text x="224" y="117.1">30</text>
<text x="224" y="118.8">29</text>
<text x="224" y="115.4">31</text>
<text x="149" y="125.7">18</text>
<text x="149.9" y="122.3">8</text>
<text x="149.9" y="120.5">3</text>
<text x="206" y="120.5">23</text>
<text x="206" y="122.3">25</text>
<text x="224" y="120.5">28</text>
<text x="224" y="122.3">27</text>
<text x="149" y="129.2">19</text>
<text x="215.5" y="127.3" transform="rotate(-90 215.5 127.3)">26</text>
<text x="149" y="137.8">15</text>
<text x="149" y="134.4">16</text>
<text x="149" y="143">12</text>
<text x="149" y="146.4">13</text>
<text x="149.9" y="149.9">7</text>
<text x="165.4" y="155.8" transform="rotate(-90 165.4 155.8)">9</text>
<text x="170.6" y="155.8" transform="rotate(-90 170.6 155.8)">1</text>
<text x="160.3" y="156.6" transform="rotate(-90 160.3 156.6)">14</text>
<text x="162" y="156.6" transform="rotate(-90 162 156.6)">11</text>
<text x="163.7" y="156.6" transform="rotate(-90 163.7 156.6)">10</text>
<text x="167.2" y="156.6" transform="rotate(-90 167.2 156.6)">20</text>
<text x="168.9" y="156.6" transform="rotate(-90 168.9 156.6)">17</text>
</g>
<g font-size="1.6" fill="#004080">
<text x="151.1" y="26.6">Mode_0</text>
<text x="151.1" y="28.4">Mode_1</text>
<text x="151.1" y="30.1">Mode_2</text>
<text x="151.1" y="35.3">Tx_Disable</text>
<text x="151.1" y="33.5">Tx_Fault</text>
<text x="208.1" y="30.1">G1</text>
<text x="208.1" y="35.3">G4</text>
<text x="208.1" y="31.8">G2</text>
<text x="208.1" y="33.5">G3</text>
<text x="217.3" y="31.8">G10</text>
<text x="217.3" y="30.1">G11</text>
<text x="218.1" y="35.3">G8</text>
<text x="218.1" y="33.5">G9</text>
<text x="151.1" y="37">Rx_Loss</text>
<text x="151.1" y="40.5">+TX</text>
<text x="208.1" y="37">G5</text>
<text x="214.9" y="37.2" transform="rotate(-90 214.9 37.2)">G6</text>
<text x="218.1" y="37">G7</text>
<text x="151.1" y="43.9">-TX</text>
<text x="151.1" y="52.5">VCCR</text>
<text x="151.1" y="49.1">VCCT</text>
<text x="151.1" y="57.7">-RX</text>
<text x="151.1" y="61.2">+RX</text>
<text x="151.1" y="64.6">RATE_S</text>
<text x="159.7" y="66.5" transform="rotate(-90 159.7 66.5)">VEER4</text>
<text x="161.4" y="66.5" transform="rotate(-90 161.4 66.5)">VEER3</text>
<text x="163.1" y="66.5" transform="rotate(-90 163.1 66.5)">VEER2</text>
<text x="164.8" y="66.5" transform="rotate(-90 164.8 66.5)">VEER1</text>
<text x="166.6" y="66.5" transform="rotate(-90 166.6 66.5)">VEET3</text>
<text x="168.3" y="66.5" transform="rotate(-90 168.3 66.5)">VEET2</text>
<text x="170" y="66.5" transform="rotate(-90 170 66.5)">VEET1</text>
<text x="152.9" y="113">Mode_0</text>
<text x="152.9" y="114.7">Mode_1</text>
<text x="152.9" y="116.5">Mode_2</text>
<text x="152.9" y="119.9">Tx_Fault</text>
<text x="209.8" y="116.5">G1</text>
<text x="209.8" y="118.2">G2</text>
<text x="209.8" y="119.9">G3</text>
<text x="218.9" y="118.2">G10</text>
<text x="218.9" y="116.5">G11</text>
<text x="219.8" y="119.9">G9</text>
<text x="152.9" y="123.4">Rx_Loss</text>
<text x="152.9" y="121.6">Tx_Disable</text>
<text x="209.8" y="121.6">G4</text>
<text x="209.8" y="123.4">G5</text>
<text x="216.7" y="123.5" transform="rotate(-90 216.7 123.5)">G6</text>
<text x="219.8" y="121.6">G8</text>
<text x="219.8" y="123.4">G7</text>
<text x="152.9" y="126.8">+TX</text>
<text x="152.9" y="130.3">-TX</text>
<text x="152.9" y="135.5">VCCT</text>
<text x="152.9" y="138.9">VCCR</text>
<text x="152.9" y="144.1">-RX</text>
<text x="152.9" y="147.5">+RX</text>
<text x="152.9" y="151">RATE_S</text>
<text x="161.4" y="152.9" transform="rotate(-90 161.4 152.9)">VEER4</text>
<text x="163.1" y="152.9" transform="rotate(-90 163.1 152.9)">VEER3</text>
<text x="164.8" y="152.9" transform="rotate(-90 164.8 152.9)">VEER2</text>
<text x="166.6" y="152.9" transform="rotate(-90 166.6 152.9)">VEER1</text>
<text x="168.3" y="152.9" transform="rotate(-90 168.3 152.9)">VEET3</text>
<text x="170" y="152.9" transform="rotate(-90 170 152.9)">VEET2</text>
<text x="171.7" y="152.9" transform="rotate(-90 171.7 152.9)">VEET1</text>
</g>
<g font-size="1.5">
<text x="136.1" y="11.4">+3.3V</text>
<text x="106.8" y="20.1">+3.3V</text>
<text x="51.5" y="40.8">+3.3V</text>
<text x="209.7" y="49.8">CHASSIS</text>
<text x="124" y="70.1">+3.3V</text>
<text x="230.4" y="86">CHASSIS</text>
<text x="139.6" y="96.1">+3.3V</text>
<text x="108.5" y="108.2">+3.3V</text>
<text x="53.2" y="127.1">+3.3V</text>
<text x="211.4" y="136.1">CHASSIS</text>
<text x="125.7" y="156.5">+3.3V</text>
<text x="212.5" y="194.9">Title</text>
<text x="212.5" y="200">Size</text>
<text x="219.4" y="200">Document Number</text>
<text x="269.4" y="200">Rev</text>
<text x="212.5" y="205.2">Date:</text>
<text x="221.4" y="205.2">Wednesday, February 22, 2023</text>
<text x="247" y="205.2">Sheet</text>
<text x="255.6" y="205.2">7</text>
<text x="260.8" y="205.2">of</text>
<text x="266" y="205.2">11</text>
</g>
<g font-size="1.5" fill="#000080">
<text x="140.9" y="18.7">R101</text>
<text x="140.9" y="20.7">4.7K</text>
<text x="150.3" y="23.9">J5-1</text>
<text x="111.6" y="29">R102</text>
<text x="209" y="26.6">J5-2</text>
<text x="111.6" y="31.1">4.7K</text>
<text x="124.4" y="34.2">R103</text>
<text x="129.5" y="34.2">NC</text>
<text x="215.9" y="39.4">SFP CAGEx1</text>
<text x="79.5" y="46.3">L5</text>
<text x="51.8" y="53.2">C108</text>
<text x="60.5" y="53.2">C109</text>
<text x="69.1" y="49.8">L6</text>
<text x="69.1" y="53.2">220Ohm@100MHz</text>
<text x="79.5" y="49.8">220Ohm@100MHz</text>
<text x="53.6" y="56.7">22uF</text>
<text x="60.5" y="56.7">0.1uF</text>
<text x="79.5" y="58.4">10uF</text>
<text x="84.6" y="54.9">C105</text>
<text x="86.4" y="58.4">0.1uF</text>
<text x="91.6" y="54.9">C106</text>
<text x="95" y="58.4">10uF</text>
<text x="98.5" y="54.9">C107</text>
<text x="103.6" y="58.4">0.1uF</text>
<text x="105.4" y="54.9">C110</text>
<text x="148.5" y="68.7">SFP CAGEx1</text>
<text x="129.5" y="74">R104</text>
<text x="134.7" y="74">4.7K</text>
<text x="219.4" y="77.4">R105</text>
<text x="224.5" y="77.4">0R</text>
<text x="219.4" y="79.1">R106</text>
<text x="224.5" y="79.1">0R</text>
<text x="144.4" y="103.3">R107</text>
<text x="144.4" y="105.4">4.7K</text>
<text x="152" y="110.2">J6-1</text>
<text x="210.7" y="113">J6-2</text>
<text x="112.3" y="117.1">R108</text>
<text x="112.3" y="118.9">4.7K</text>
<text x="129.5" y="120.6">R109</text>
<text x="134.7" y="120.6">NC</text>
<text x="217.6" y="125.8">SFP CAGEx1</text>
<text x="70.8" y="136.1">L8</text>
<text x="81.2" y="132.7">L7</text>
<text x="81.2" y="136.1">220Ohm@100MHz</text>
<text x="53.6" y="139.6">C111</text>
<text x="55.3" y="143">22uF</text>
<text x="62.2" y="139.6">C114</text>
<text x="62.2" y="143">0.1uF</text>
<text x="70.8" y="139.6">220Ohm@100MHz</text>
<text x="86.4" y="141.3">C112</text>
<text x="91.6" y="141.3">C113</text>
<text x="98.5" y="141.3">C115</text>
<text x="103.6" y="141.3">C116</text>
<text x="81.2" y="144.8">10uF</text>
<text x="86.4" y="144.8">0.1uF</text>
<text x="95" y="144.8">10uF</text>
<text x="101.9" y="144.8">0.1uF</text>
<text x="150.3" y="155.1">SFP CAGEx1</text>
<text x="131.3" y="160.3">R110</text>
<text x="136.4" y="160.3">4.7K</text>
</g>
<g font-size="1.5" fill="#f00">
<text x="119.2" y="26.3">2</text>
<text x="122.8" y="26.3">SFP1_TX_DIS</text>
<text x="79.5" y="36.7">2</text>
<text x="86.5" y="36.8">SFP1_LOSS</text>
<text x="96.7" y="40.1">2</text>
<text x="102.1" y="40.1">SFP1_TX_P</text>
<text x="96.7" y="43.6">2</text>
<text x="102.1" y="43.6">SFP1_TX_N</text>
<text x="117.5" y="57.4">2</text>
<text x="124.5" y="57.5">SFP1_RX_N</text>
<text x="117.5" y="60.8">2</text>
<text x="124.5" y="61">SFP1_RX_P</text>
<text x="117.5" y="112.6">2</text>
<text x="121.1" y="112.6">SFP2_TX_DIS</text>
<text x="77.7" y="123">2</text>
<text x="84.8" y="123.2">SFP2_LOSS</text>
<text x="98.5" y="129.9">2</text>
<text x="98.5" y="126.4">2</text>
<text x="103.8" y="129.9">SFP2_TX_N</text>
<text x="103.8" y="126.4">SFP2_TX_P</text>
<text x="115.7" y="143.7">2</text>
<text x="122.8" y="143.9">SFP2_RX_N</text>
<text x="115.7" y="147.2">2</text>
<text x="122.8" y="147.4">SFP2_RX_P</text>
</g>
<g font-size="1.3">
<text x="29" y="1.4">5</text>
<text x="83.6" y="1.4">4</text>
<text x="138.1" y="1.4">3</text>
<text x="192.7" y="1.4">2</text>
<text x="247.3" y="1.4">1</text>
<text x=".5" y="28.3">D</text>
<text x="275.1" y="28.3">D</text>
<text x=".5" y="79.2">C</text>
<text x="275.1" y="79.2">C</text>
<text x=".5" y="130.2">B</text>
<text x="275.1" y="130.2">B</text>
<text x=".5" y="181.1">A</text>
<text x="275.1" y="181.1">A</text>
<text x="29" y="206.9">5</text>
<text x="83.6" y="206.9">4</text>
<text x="138.1" y="206.9">3</text>
<text x="192.7" y="206.9">2</text>
<text x="247.3" y="206.9">1</text>
</g>
</svg>
